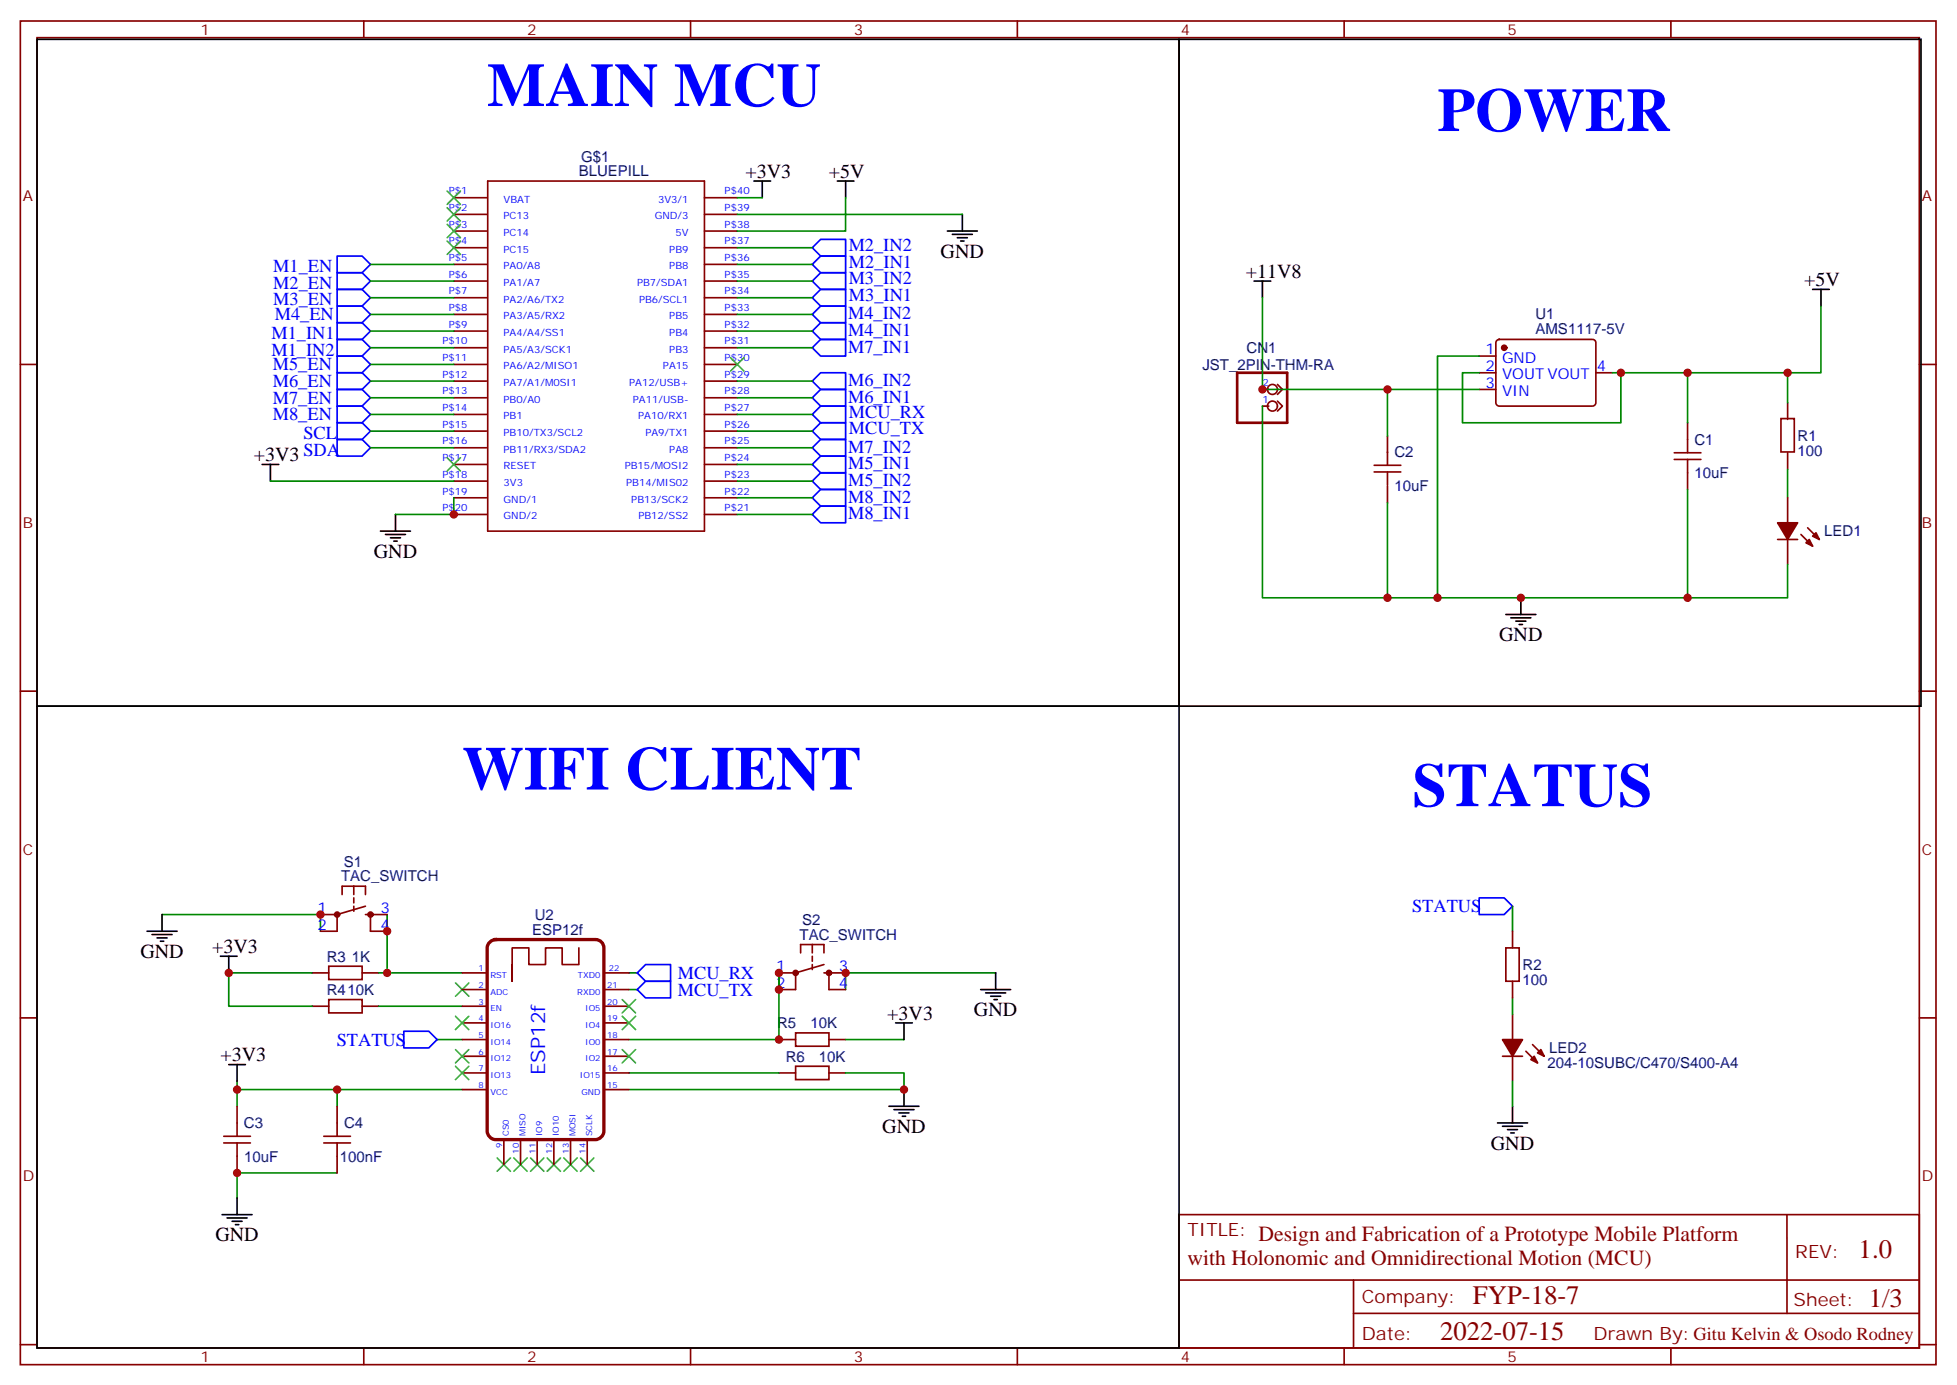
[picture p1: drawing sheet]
<svg xmlns="http://www.w3.org/2000/svg" width="414mm" height="293mm" viewBox="0 0 414 293" stroke-linecap="round" stroke-linejoin="round" font-family="sans-serif">
<g fill="none" stroke="#870000" stroke-width=".35">
<path d="M4.3 4.4h405.3v284.4h-405.3zM7.8 8h398.3v277.3h-398.3zM77 4.4v3.6M146.1 4.4v3.6M215.3 4.4v3.6M284.4 4.4v3.6M353.6 4.4v3.6M103.2 38.3h45.9v74.1h-45.9zM96 41.8h7M96 45.4h7M96 48.9h7M96 52.4h7"/>
<path d="M96 56h7M96 59.5h7M149.1 41.8h6.9M149.1 45.4h6.9M149.1 48.9h6.9M149.1 52.4h6.9M149.1 56h6.9M149.1 59.5h6.9M4.3 77.1h3.5M96 77.1h7M96 63h7M96 66.5h7"/>
<path d="M96 70.1h7M96 73.6h7M149.1 77.1h6.9M149.1 63h6.9M149.1 66.5h6.9M149.1 70.1h6.9M149.1 73.6h6.9M313 75.4h3.5M313 78.9h3.5M316.7 72l.5-.2h19.8a.71 .71 0 0 1 .7 .7v12.7a.76 .76 0 0 1-.7 .7h-19.8a.76 .76 0 0 1-.7-.7v-12.7zM337.7 78.9h3.5M406.1 77.1h3.5"/>
<path d="M96 80.6h7M96 84.2h7M96 87.7h7M96 91.2h7M96 94.8h7M96 98.3h7M149.1 80.6h6.9M149.1 84.2h6.9M149.1 87.7h6.9M149.1 91.2h6.9M149.1 94.8h6.9M149.1 98.3h6.9"/>
<path d="M267.1 82.4h1.4M267.1 85.9h1.4M270.3 81.4l1.1 1-1.1 1.1M270.3 84.9l1.1 1-1.1 1.1M290.8 99.9h5.6M290.8 98.5h5.6M293.6 92.3v6.2M293.6 99.9v2.8M313 82.4h3.5M354.3 97.2h5.6M354.3 95.8h5.6M357.1 89.5v6.3"/>
<path d="M357.1 97.2v6.4M376.8 88.6h2.9v7h-2.9zM378.2 85.2v3.6M378.2 95.8v3.5M96 101.8h7M96 105.3h7M96 108.9h7M149.1 101.8h6.9M149.1 105.3h6.9M149.1 108.9h6.9M293.6 102.9v3.5M376.1 114.2h4.3"/>
<path d="M378.2 105.3v5.3M378.2 114.2v5.3M381.1 113.1l2.4 2.5M382.5 111.7l2.5 2.5M4.3 146.3h3.5M406.1 146.3h3.5M67.8 193.5h3.5M71.3 193.5v3.6h-3.5M72.4 189.3v-1.8h4.9v1.8M74.9 187.5v1.8M74.9 190v1.1M74.9 191.8v1"/>
<path d="M77.3 193.5h4.6M77.3 191.8l-6 1.7M78.4 193.5v3.6h3.5M171.9 199.9v1.7M320 197.1v3.5M4.3 215.4h3.5M66 205.9h3.6M66 212.9h3.6M69.6 211.5h7v2.8h-7zM69.6 204.5h7v2.8h-7zM76.6 205.9h3.6M76.6 212.9h3.6"/>
<path d="M97.8 205.9h5.3M97.8 209.4h5.3M97.8 220h5.3M97.8 212.9h5.3M97.8 216.5h5.3M108.4 204.1v3.5v-3.5M122.5 200.6v3.5h-3.5v-3.5h-3.6v3.5h-3.5v-3.5h-3.5v3.5M127.8 205.9h5.3M127.8 209.4h5.3M127.8 220h5.3M127.8 212.9h5.3M127.8 216.5h5.3"/>
<path d="M164.8 205.9h3.5M164.8 220h3.5M168.3 218.6h7.1v2.8h-7.1zM168.3 205.9v3.5h-3.5M169.4 201.6v-1.7h4.9v1.7M171.9 202.4v1M171.9 204.1v1.1M174.3 205.9h4.6M174.3 204.1l-6 1.8M175.4 205.9v3.5h3.5M175.4 220h3.5M318.6 200.6h2.9v7h-2.9z"/>
<path d="M320 207.6v3.6M320 214.7v5.3M406.1 215.4h3.5M50.2 234.1v6.4M71.3 234.1v6.4M97.8 223.5h5.3M97.8 227h5.3M97.8 230.6h5.3M127.8 223.5h5.3M127.8 227h5.3M127.8 230.6h5.3M164.8 227h3.5"/>
<path d="M168.3 225.6h7.1v2.9h-7.1zM175.4 227h3.5M317.9 223.5h4.3M320 223.5v5.3M322.9 222.5l2.4 2.4M324.3 221.1l2.4 2.4M47.3 241.9h5.7M47.3 240.5h5.7M50.2 241.9v6.3M68.5 241.9h5.7M68.5 240.5h5.7M71.3 241.9v6.3"/>
<path d="M106.6 241.2v5.3M110.1 241.2v5.3M113.7 241.2v5.3M117.2 241.2v5.3M120.7 241.2v5.3M124.2 241.2v5.3M249.5 257h156.6v28.3h-156.6zM378.1 257.1v20.8M249.5 270.9h156.5M286.4 277.9h119.6M286.4 270.9v14.1M4.3 284.6h3.5"/>
<path d="M77 285.3v3.5M146.1 285.3v3.5M215.3 285.3v3.5M284.4 285.3v3.5M353.6 285.3v3.5M406.1 284.6h3.5"/>
<circle cx="269.2" cy="85.9" r="1.06"/>
<circle cx="269.2" cy="82.4" r="1.06"/>
</g>
<g fill="none" stroke="#00f" stroke-width=".35">
<path d="M71.3 54.2h5.3l1.8 1.8-1.8 1.7h-5.3zM71.3 57.7h5.3l1.8 1.8-1.8 1.7h-5.3zM171.9 56l1.7-1.8h5.3v3.5h-5.3zM171.9 52.4l1.7-1.7h5.3v3.5h-5.3zM171.9 59.5l1.7-1.8h5.3v3.5h-5.3zM71.3 68.3h5.3l1.8 1.8-1.8 1.7h-5.3zM71.3 71.8h5.3l1.8 1.8-1.8 1.8h-5.3zM71.3 61.2h5.3l1.8 1.8-1.8 1.8h-5.3zM71.3 64.8h5.3l1.8 1.7-1.8 1.8h-5.3zM71.3 78.9h5.3l1.8 1.7-1.8 1.8h-5.3zM71.3 75.4h5.3l1.8 1.7-1.8 1.8h-5.3zM171.9 63l1.7-1.8h5.3v3.6h-5.3z"/>
<path d="M171.9 70.1l1.7-1.8h5.3v3.5h-5.3zM171.9 73.6l1.7-1.8h5.3v3.6h-5.3zM173.6 64.8h5.3v3.5h-5.3l-1.7-1.8zM71.3 89.5h5.3l1.8 1.7-1.8 1.8h-5.3zM71.3 93h5.3l1.8 1.8-1.8 1.7h-5.3zM71.3 82.4h5.3l1.8 1.8-1.8 1.7h-5.3zM71.3 85.9h5.3l1.8 1.8-1.8 1.8h-5.3zM171.9 80.6l1.7-1.7h5.3v3.5h-5.3zM171.9 84.2l1.7-1.8h5.3v3.5h-5.3zM171.9 94.8l1.7-1.8h5.3v3.5h-5.3zM171.9 98.3l1.7-1.8h5.3v3.5h-5.3zM171.9 91.2l1.7-1.7h5.3v3.5h-5.3z"/>
<path d="M171.9 87.7l1.7-1.8h5.3v3.6h-5.3zM171.9 101.8l1.7-1.8h5.3v3.6h-5.3zM171.9 105.3l1.7-1.7h5.3v3.5h-5.3zM171.9 108.9l1.7-1.8h5.3v3.5h-5.3zM313 190h5.3l1.7 1.8-1.7 1.7h-5.3zM85.4 218.2h5.3l1.8 1.8-1.8 1.8h-5.3zM134.8 209.4l1.8-1.8h5.3v3.6h-5.3zM134.8 205.9l1.8-1.8h5.3v3.5h-5.3z"/>
</g>
<g fill="#870000" stroke="#870000" stroke-width=".35">
<path d="M317.9 220h4.3l-2.2 3.5z"/>
<path d="M323.9 224.2l.7-.7 .7 1.4z"/>
<path d="M325.3 222.8l.7-.7 .7 1.4z"/>
<path d="M376.1 110.6h4.3l-2.2 3.6z"/>
<path d="M382.1 114.9l.7-.7 .7 1.4z"/>
<path d="M383.5 113.5l.7-.8 .8 1.5z"/>
<circle cx="318.3" cy="73.6" r=".53"/>
</g>
<g fill="none" stroke="#008700" stroke-width=".35">
<path d="M78.4 56h17.6M78.4 59.5h17.6M156 56h15.9M156 45.4h47.6M156 41.8h5.3M156 59.5h15.9M156 52.4h15.9M178.9 41.8v7.1h-22.9M78.4 63h17.6M78.4 66.5h17.6M78.4 70.1h17.6M78.4 73.6h17.6"/>
<path d="M78.4 77.1h17.6M156 63h15.9M156 66.5h15.9M156 70.1h15.9M156 73.6h15.9M267.1 63v19.4h45.9M313 78.9h-3.5v10.6h33.5v-10.6h-1.8M313 75.4h-8.8v51.1M357.1 78.9v10.6M378.2 78.9v6.3M385.3 64.8v14.1h-42.3M78.4 91.2h17.6"/>
<path d="M78.4 94.8h17.6M78.4 80.6h17.6M78.4 84.2h17.6M78.4 87.7h17.6M156 91.2h15.9M156 94.8h15.9M156 80.6h15.9M156 84.2h15.9M156 87.7h15.9M156 98.3h15.9M267.1 85.9v40.6h111.1v-7M293.6 82.4v9.9"/>
<path d="M378.2 99.3v6M57.2 101.8h38.8M96 105.3v3.6h-12.3M156 101.8h15.9M156 105.3h15.9M156 108.9h15.9M293.6 106.4v20.1M357.1 103.6v22.9M34.3 193.5h33.5v3.6M81.9 193.5v12.4M320 191.8v5.3M66 205.9h-17.6v7h17.6"/>
<path d="M80.2 205.9h17.6M80.2 212.9h17.6M92.5 220h5.3M133.1 209.4h1.7M133.1 205.9h1.7M164.8 209.4v-3.5v14.1h-31.7M178.9 220h12.4M210.7 205.9h-31.8v3.5M320 211.2v3.5M50.2 228.8v1.8h47.6M50.2 230.6v3.5M71.3 230.6v3.5"/>
<path d="M133.1 227h31.7M178.9 227h12.4v3.6h-58.2M320 228.8v5.3M71.3 248.2h-21.1v5.3"/>
</g>
<g fill="none" stroke="#000" stroke-width=".35">
<path d="M7.8 8.3h241.7v141.1h-241.7zM249.5 8.3h157v141.1h-157zM159.5 38.3h3.6M161.3 38.3v3.5M177.2 38.3h3.5M178.9 38.3v3.5M200.4 48.9h6.4M201.5 49.6h4.2M202.6 50.3h2.1M203.3 51h.7M203.6 45.4v3.5M265.4 59.5h3.5"/>
<path d="M267.1 59.5v3.5M383.5 61.2h3.6M385.3 61.2v3.6M55.5 98.3h3.5M57.2 98.3v3.5M80.5 112.4h6.4M81.6 113.1h4.2M82.6 113.8h2.1M83.3 114.5h.7M83.7 108.9v3.5M318.6 130h6.4M319.7 130.7h4.2"/>
<path d="M320.7 131.4h2.2M321.5 132.2h.7M321.8 126.5v3.5M7.8 149.4h241.7v135.9h-241.7zM31.1 197.1h6.4M32.2 197.8h4.2M33.2 198.5h2.1M33.9 199.2h.7M34.3 193.5v3.6M46.6 202.4h3.6M48.4 202.4v3.5M189.5 216.5h3.5"/>
<path d="M191.3 216.5v3.5M207.5 209.4h6.4M208.6 210.1h4.2M209.6 210.8h2.1M210.3 211.5h.7M210.7 205.9v3.5M48.4 225.3h3.5M50.2 225.3v3.5M188.1 234.1h6.4M189.2 234.8h4.2M190.2 235.5h2.1M190.9 236.2h.7"/>
<path d="M191.3 230.6v3.5M316.9 237.6h6.3M317.9 238.3h4.3M319 239h2.1M319.7 239.7h.7M320 234.1v3.5M47 257h6.3M48 257.7h4.3M49.1 258.4h2.1M49.8 259.2h.7M50.2 253.5v3.5"/>
</g>
<g fill="none" stroke="#3c3" stroke-width=".35">
<path d="M94.6 40.4l2.8 2.9M94.6 44l2.8 2.8M94.6 47.5l2.8 2.8M94.6 51l2.8 2.8M97.4 40.4l-2.8 2.9M97.4 44l-2.8 2.8M97.4 47.5l-2.8 2.8M97.4 51l-2.8 2.8M154.6 75.7l2.8 2.8M157.4 75.7l-2.8 2.8M94.6 96.9l2.8 2.8M97.4 96.9l-2.8 2.8"/>
<path d="M96.4 208l2.8 2.8M96.4 215.1l2.8 2.8M99.2 208l-2.8 2.8M99.2 215.1l-2.8 2.8M131.7 211.5l2.8 2.8M131.7 215.1l2.8 2.8M134.5 211.5l-2.8 2.8M134.5 215.1l-2.8 2.8M96.4 225.6l2.8 2.9M96.4 222.1l2.8 2.8M99.2 225.6l-2.8 2.9M99.2 222.1l-2.8 2.8"/>
<path d="M131.7 222.1l2.8 2.8M134.5 222.1l-2.8 2.8M105.2 245l2.8 2.9M108 245l-2.8 2.9M108.7 245l2.8 2.9M111.5 245l-2.8 2.9M112.3 245l2.8 2.9M115.1 245l-2.8 2.9M115.8 245l2.8 2.9M118.6 245l-2.8 2.9M119.3 245l2.8 2.9M122.1 245l-2.8 2.9"/>
<path d="M122.8 245l2.9 2.9M125.7 245l-2.9 2.9"/>
</g>
<path d="M261.8 78.9h10.6v10.6h-10.6z" fill="none" stroke="#870000" stroke-width=".56"/>
<g fill="none" stroke="#870000" stroke-width=".71">
<path d="M103.7 199.3l1.1-.5h21.2a1.76 1.76 0 0 1 1.8 1.8v38.8a1.89 1.89 0 0 1-1.8 1.8h-21.2a1.89 1.89 0 0 1-1.7-1.8v-38.8l.1-.5z"/>
<circle cx="71.3" cy="193.5" r=".35"/>
<circle cx="78.4" cy="193.5" r=".35"/>
<circle cx="168.3" cy="205.9" r=".35"/>
<circle cx="175.4" cy="205.9" r=".35"/>
</g>
<g fill="#c00">
<circle cx="96" cy="108.9" r=".88"/>
<circle cx="67.8" cy="193.5" r=".88"/>
<circle cx="81.9" cy="197.1" r=".88"/>
<circle cx="81.9" cy="205.9" r=".88"/>
<circle cx="164.8" cy="220" r=".88"/>
<circle cx="164.8" cy="209.4" r=".88"/>
<circle cx="164.8" cy="205.9" r=".88"/>
<circle cx="178.9" cy="205.9" r=".88"/>
<circle cx="191.3" cy="230.6" r=".88"/>
<circle cx="50.2" cy="248.2" r=".88"/>
<circle cx="71.3" cy="230.6" r=".88"/>
<circle cx="50.2" cy="230.6" r=".88"/>
<circle cx="48.4" cy="205.9" r=".88"/>
<circle cx="293.6" cy="82.4" r=".88"/>
<circle cx="267.1" cy="82.4" r=".88"/>
<circle cx="343" cy="78.9" r=".88"/>
<circle cx="357.1" cy="78.9" r=".88"/>
<circle cx="378.2" cy="78.9" r=".88"/>
<circle cx="321.8" cy="126.5" r=".88"/>
<circle cx="357.1" cy="126.5" r=".88"/>
<circle cx="293.6" cy="126.5" r=".88"/>
<circle cx="304.2" cy="126.5" r=".88"/>
</g>
<g font-size="13.1" fill="#00f">
<text x="103.1" y="22.4">MAIN MCU</text>
<text x="304.2" y="27.7">POWER</text>
<text x="97.8" y="167.1">WIFI CLIENT</text>
<text x="298.9" y="170.6">STATUS</text>
</g>
<g font-size="5.6" fill="#800">
<text x="393.3" y="266.3">1.0</text>
<text x="311.7" y="275.9">FYP-18-7</text>
<text x="395.4" y="276.6">1/3</text>
<text x="304.7" y="283.7">2022-07-15</text>
</g>
<g font-size="4.6" fill="#800">
<text x="266.3" y="262.5">Design and Fabrication of a Prototype Mobile Platform</text>
<text x="251.2" y="267.6">with Holonomic and Omnidirectional Motion (MCU)</text>
</g>
<g font-size="4.2">
<text x="157.8" y="37.6">+3V3</text>
<text x="175.4" y="37.6">+5V</text>
<text x="199" y="54.5">GND</text>
<text x="263.6" y="58.8">+11V8</text>
<text x="381.8" y="60.5">+5V</text>
<text x="53.7" y="97.6">+3V3</text>
<text x="79.1" y="118">GND</text>
<text x="317.2" y="135.7">GND</text>
<text x="29.7" y="202.7">GND</text>
<text x="44.9" y="201.6">+3V3</text>
<text x="187.7" y="215.8">+3V3</text>
<text x="206.1" y="215.1">GND</text>
<text x="46.6" y="224.6">+3V3</text>
<text x="186.7" y="239.7">GND</text>
<text x="315.5" y="243.3">GND</text>
<text x="45.6" y="262.7">GND</text>
</g>
<text font-size="4.2" fill="#00f" x="115.4" y="227.6" transform="rotate(-90 115.4 227.6)">ESP12f</text>
<g font-size="3.9" fill="#00f">
<text x="179.6" y="53.1">M2_IN2</text>
<text x="57.8" y="57.5">M1_EN</text>
<text x="179.6" y="56.7">M2_IN1</text>
<text x="57.8" y="61.1">M2_EN</text>
<text x="57.8" y="64.6">M3_EN</text>
<text x="179.6" y="60.2">M3_IN2</text>
<text x="179.6" y="63.7">M3_IN1</text>
<text x="57.5" y="71.8">M1_IN1</text>
<text x="58.1" y="67.7">M4_EN</text>
<text x="179.5" y="71.1">M4_IN1</text>
<text x="179.5" y="67.6">M4_IN2</text>
<text x="57.5" y="75.4">M1_IN2</text>
<text x="179.5" y="74.6">M7_IN1</text>
<text x="57.7" y="81.9">M6_EN</text>
<text x="57.7" y="78.3">M5_EN</text>
<text x="179.5" y="81.7">M6_IN2</text>
<text x="57.7" y="85.4">M7_EN</text>
<text x="57.7" y="88.9">M8_EN</text>
<text x="179.5" y="85.2">M6_IN1</text>
<text x="179.6" y="88.4">MCU_RX</text>
<text x="64.2" y="92.9">SCL</text>
<text x="179.5" y="95.8">M7_IN2</text>
<text x="179.6" y="91.9">MCU_TX</text>
<text x="64.2" y="96.5">SDA</text>
<text x="179.4" y="99.3">M5_IN1</text>
<text x="179.5" y="102.9">M5_IN2</text>
<text x="179.5" y="106.4">M8_IN2</text>
<text x="179.5" y="109.9">M8_IN1</text>
<text x="298.8" y="193.1">STATUS</text>
<text x="143.4" y="207.2">MCU_RX</text>
<text x="143.4" y="210.7">MCU_TX</text>
<text x="71.3" y="221.3">STATUS</text>
</g>
<g font-size="3.9" fill="#800">
<text x="251.2" y="261.6">TITLE:</text>
<text x="379.9" y="266.3">REV:</text>
<text x="288.2" y="275.8">Company:</text>
<text x="379.5" y="276.4">Sheet:</text>
<text x="288.2" y="283.5">Date:</text>
<text x="337.2" y="283.6">Drawn By:Gitu Kelvin &amp; Osodo Rodney</text>
</g>
<g font-size="3.2" fill="#800">
<text x="42.4" y="7.4">1</text>
<text x="111.5" y="7.4">2</text>
<text x="180.7" y="7.4">3</text>
<text x="249.8" y="7.4">4</text>
<text x="319" y="7.4">5</text>
<text x="4.8" y="42.5">A</text>
<text x="406.6" y="42.5">A</text>
<text x="4.8" y="111.7">B</text>
<text x="406.6" y="111.7">B</text>
<text x="4.8" y="180.8">C</text>
<text x="406.6" y="180.8">C</text>
<text x="4.8" y="250">D</text>
<text x="406.6" y="250">D</text>
<text x="42.4" y="288.3">1</text>
<text x="111.5" y="288.3">2</text>
<text x="180.7" y="288.3">3</text>
<text x="249.8" y="288.3">4</text>
<text x="319" y="288.3">5</text>
</g>
<g font-size="3.2" fill="#000080">
<text x="123" y="34.2">G$1</text>
<text x="122.4" y="37.3">BLUEPILL</text>
<text x="324.9" y="70.7">AMS1117-5V</text>
<text x="324.9" y="67.4">U1</text>
<text x="263.8" y="74.7">CN1</text>
<text x="254.4" y="78.2">JST_2PIN-THM-RA</text>
<text x="358.5" y="94.1">C1</text>
<text x="380.4" y="93.2">R1</text>
<text x="295" y="96.8">C2</text>
<text x="358.6" y="101.2">10uF</text>
<text x="380.4" y="96.5">100</text>
<text x="295.1" y="103.8">10uF</text>
<text x="386" y="113.5">LED1</text>
<text x="72.7" y="183.5">S1</text>
<text x="72.2" y="186.5">TAC_SWITCH</text>
<text x="112.6" y="197.8">ESP12f</text>
<text x="113.2" y="194.8">U2</text>
<text x="169.7" y="195.8">S2</text>
<text x="69.1" y="203.5">R3</text>
<text x="74.5" y="203.5">1K</text>
<text x="169.2" y="198.8">TAC_SWITCH</text>
<text x="322.2" y="208.4">100</text>
<text x="322.2" y="205.3">R2</text>
<text x="69.1" y="210.5">R410K</text>
<text x="164.4" y="217.6">R5</text>
<text x="171.5" y="217.6">10K</text>
<text x="166.2" y="224.6">R6</text>
<text x="173.3" y="224.7">10K</text>
<text x="327.4" y="226">204-10SUBC/C470/S400-A4</text>
<text x="327.8" y="222.8">LED2</text>
<text x="51.6" y="238.8">C3</text>
<text x="72.8" y="238.8">C4</text>
<text x="51.7" y="245.8">10uF</text>
<text x="71.9" y="245.8">100nF</text>
</g>
<g font-size="3.2" fill="#00f">
<text x="314.3" y="75">1</text>
<text x="317.8" y="76.8">GND</text>
<text x="314.3" y="78.5">2</text>
<text x="314.3" y="82.1">3</text>
<text x="317.8" y="80.3">VOUT VOUT</text>
<text x="317.8" y="83.8">VIN</text>
<text x="337.9" y="78.5">4</text>
<text x="67.2" y="193.2">1</text>
<text x="67.2" y="196.7">2</text>
<text x="80.5" y="193.2">3</text>
<text x="80.5" y="196.7">4</text>
<text x="164.2" y="205.5">1</text>
<text x="164.2" y="209.1">2</text>
<text x="177.5" y="205.5">3</text>
<text x="177.5" y="209.1">4</text>
</g>
<g font-size="2.1" fill="#00f">
<text x="95" y="41.1">P$1</text>
<text x="153.3" y="41.1">P$40</text>
<text x="95" y="44.7">P$2</text>
<text x="106.6" y="42.9">VBAT</text>
<text x="106.6" y="46.4">PC13</text>
<text x="138.5" y="46.4">GND/3</text>
<text x="139.3" y="42.9">3V3/1</text>
<text x="153.3" y="44.7">P$39</text>
<text x="95" y="48.2">P$3</text>
<text x="95" y="51.7">P$4</text>
<text x="106.6" y="49.9">PC14</text>
<text x="106.6" y="53.5">PC15</text>
<text x="141.6" y="53.5">PB9</text>
<text x="142.9" y="49.9">5V</text>
<text x="153.3" y="51.7">P$37</text>
<text x="153.3" y="48.2">P$38</text>
<text x="95" y="55.3">P$5</text>
<text x="95" y="58.8">P$6</text>
<text x="106.6" y="57">PA0/A8</text>
<text x="141.6" y="57">PB8</text>
<text x="153.3" y="58.8">P$35</text>
<text x="153.3" y="55.3">P$36</text>
<text x="95" y="62.3">P$7</text>
<text x="95" y="65.8">P$8</text>
<text x="106.6" y="60.5">PA1/A7</text>
<text x="106.6" y="64">PA2/A6/TX2</text>
<text x="134.8" y="60.5">PB7/SDA1</text>
<text x="135.2" y="64">PB6/SCL1</text>
<text x="153.3" y="65.8">P$33</text>
<text x="153.3" y="62.3">P$34</text>
<text x="95" y="69.4">P$9</text>
<text x="106.6" y="67.6">PA3/A5/RX2</text>
<text x="106.6" y="71.1">PA4/A4/SS1</text>
<text x="141.6" y="71.1">PB4</text>
<text x="141.6" y="67.6">PB5</text>
<text x="153.3" y="69.4">P$32</text>
<text x="93.6" y="72.9">P$10</text>
<text x="93.6" y="76.4">P$11</text>
<text x="106.6" y="74.6">PA5/A3/SCK1</text>
<text x="141.6" y="74.6">PB3</text>
<text x="153.3" y="76.4">P$30</text>
<text x="153.3" y="72.9">P$31</text>
<text x="93.6" y="80">P$12</text>
<text x="93.6" y="83.5">P$13</text>
<text x="106.6" y="78.2">PA6/A2/MISO1</text>
<text x="106.6" y="81.7">PA7/A1/M0SI1</text>
<text x="133.1" y="81.7">PA12/USB+</text>
<text x="140.3" y="78.2">PA15</text>
<text x="153.3" y="83.5">P$28</text>
<text x="153.3" y="80">P$29</text>
<text x="267.1" y="81.7">2</text>
<text x="93.6" y="87">P$14</text>
<text x="106.6" y="85.2">PB0/A0</text>
<text x="106.6" y="88.7">PB1</text>
<text x="133.9" y="85.2">PA11/USB-</text>
<text x="135.1" y="88.7">PA10/RX1</text>
<text x="153.3" y="87">P$27</text>
<text x="267.1" y="85.2">1</text>
<text x="93.6" y="90.5">P$15</text>
<text x="93.6" y="94.1">P$16</text>
<text x="106.6" y="92.3">PB10/TX3/SCL2</text>
<text x="106.6" y="95.8">PB11/RX3/SDA2</text>
<text x="136.6" y="92.3">PA9/TX1</text>
<text x="141.6" y="95.8">PA8</text>
<text x="153.3" y="94.1">P$25</text>
<text x="153.3" y="90.5">P$26</text>
<text x="93.6" y="97.6">P$17</text>
<text x="93.6" y="101.1">P$18</text>
<text x="106.6" y="99.3">RESET</text>
<text x="132.2" y="99.3">PB15/MOSI2</text>
<text x="153.3" y="101.1">P$23</text>
<text x="153.3" y="97.6">P$24</text>
<text x="93.6" y="104.6">P$19</text>
<text x="106.6" y="102.9">3V3</text>
<text x="106.6" y="106.4">GND/1</text>
<text x="132.5" y="102.9">PB14/MIS02</text>
<text x="133.6" y="106.4">PB13/SCK2</text>
<text x="153.3" y="104.6">P$22</text>
<text x="93.6" y="108.2">P$20</text>
<text x="106.6" y="109.9">GND/2</text>
<text x="135.1" y="109.9">PB12/SS2</text>
<text x="153.3" y="108.2">P$21</text>
</g>
<g font-size="1.8" fill="#00f">
<text x="101.3" y="205.5">1</text>
<text x="101.3" y="209.1">2</text>
<text x="103.8" y="206.9">RST</text>
<text x="122.3" y="206.9">TXD0</text>
<text x="128.5" y="209.1">21</text>
<text x="128.8" y="205.5">22</text>
<text x="101.3" y="212.6">3</text>
<text x="103.8" y="210.5">ADC</text>
<text x="103.8" y="214">EN</text>
<text x="122.2" y="210.5">RXD0</text>
<text x="123.8" y="214">IO5</text>
<text x="128.5" y="212.6">20</text>
<text x="101.3" y="216.1">4</text>
<text x="101.3" y="219.6">5</text>
<text x="103.8" y="217.5">IO16</text>
<text x="103.8" y="221.1">IO14</text>
<text x="123.8" y="221.1">IO0</text>
<text x="123.8" y="217.5">IO4</text>
<text x="128.5" y="219.6">18</text>
<text x="128.5" y="216.1">19</text>
<text x="101.3" y="223.2">6</text>
<text x="101.3" y="226.7">7</text>
<text x="103.8" y="224.6">IO12</text>
<text x="123.8" y="224.6">IO2</text>
<text x="128.5" y="226.7">16</text>
<text x="128.5" y="223.2">17</text>
<text x="101.3" y="230.2">8</text>
<text x="103.8" y="228.1">IO13</text>
<text x="103.8" y="231.6">VCC</text>
<text x="122.7" y="228.1">IO15</text>
<text x="123" y="231.6">GND</text>
<text x="128.5" y="230.2">15</text>
<text x="106.3" y="243" transform="rotate(-90 106.3 243)">9</text>
<text x="107.7" y="240.5" transform="rotate(-90 107.7 240.5)">CS0</text>
<text x="109.8" y="244.1" transform="rotate(-90 109.8 244.1)">10</text>
<text x="111.2" y="240.5" transform="rotate(-90 111.2 240.5)">MISO</text>
<text x="113.3" y="244.1" transform="rotate(-90 113.3 244.1)">11</text>
<text x="114.7" y="240.5" transform="rotate(-90 114.7 240.5)">IO9</text>
<text x="116.8" y="244.1" transform="rotate(-90 116.8 244.1)">12</text>
<text x="118.3" y="240.5" transform="rotate(-90 118.3 240.5)">IO10</text>
<text x="120.4" y="244.1" transform="rotate(-90 120.4 244.1)">13</text>
<text x="121.8" y="240.5" transform="rotate(-90 121.8 240.5)">MOSI</text>
<text x="123.9" y="244.1" transform="rotate(-90 123.9 244.1)">14</text>
<text x="125.3" y="240.5" transform="rotate(-90 125.3 240.5)">SCLK</text>
</g>
</svg>
